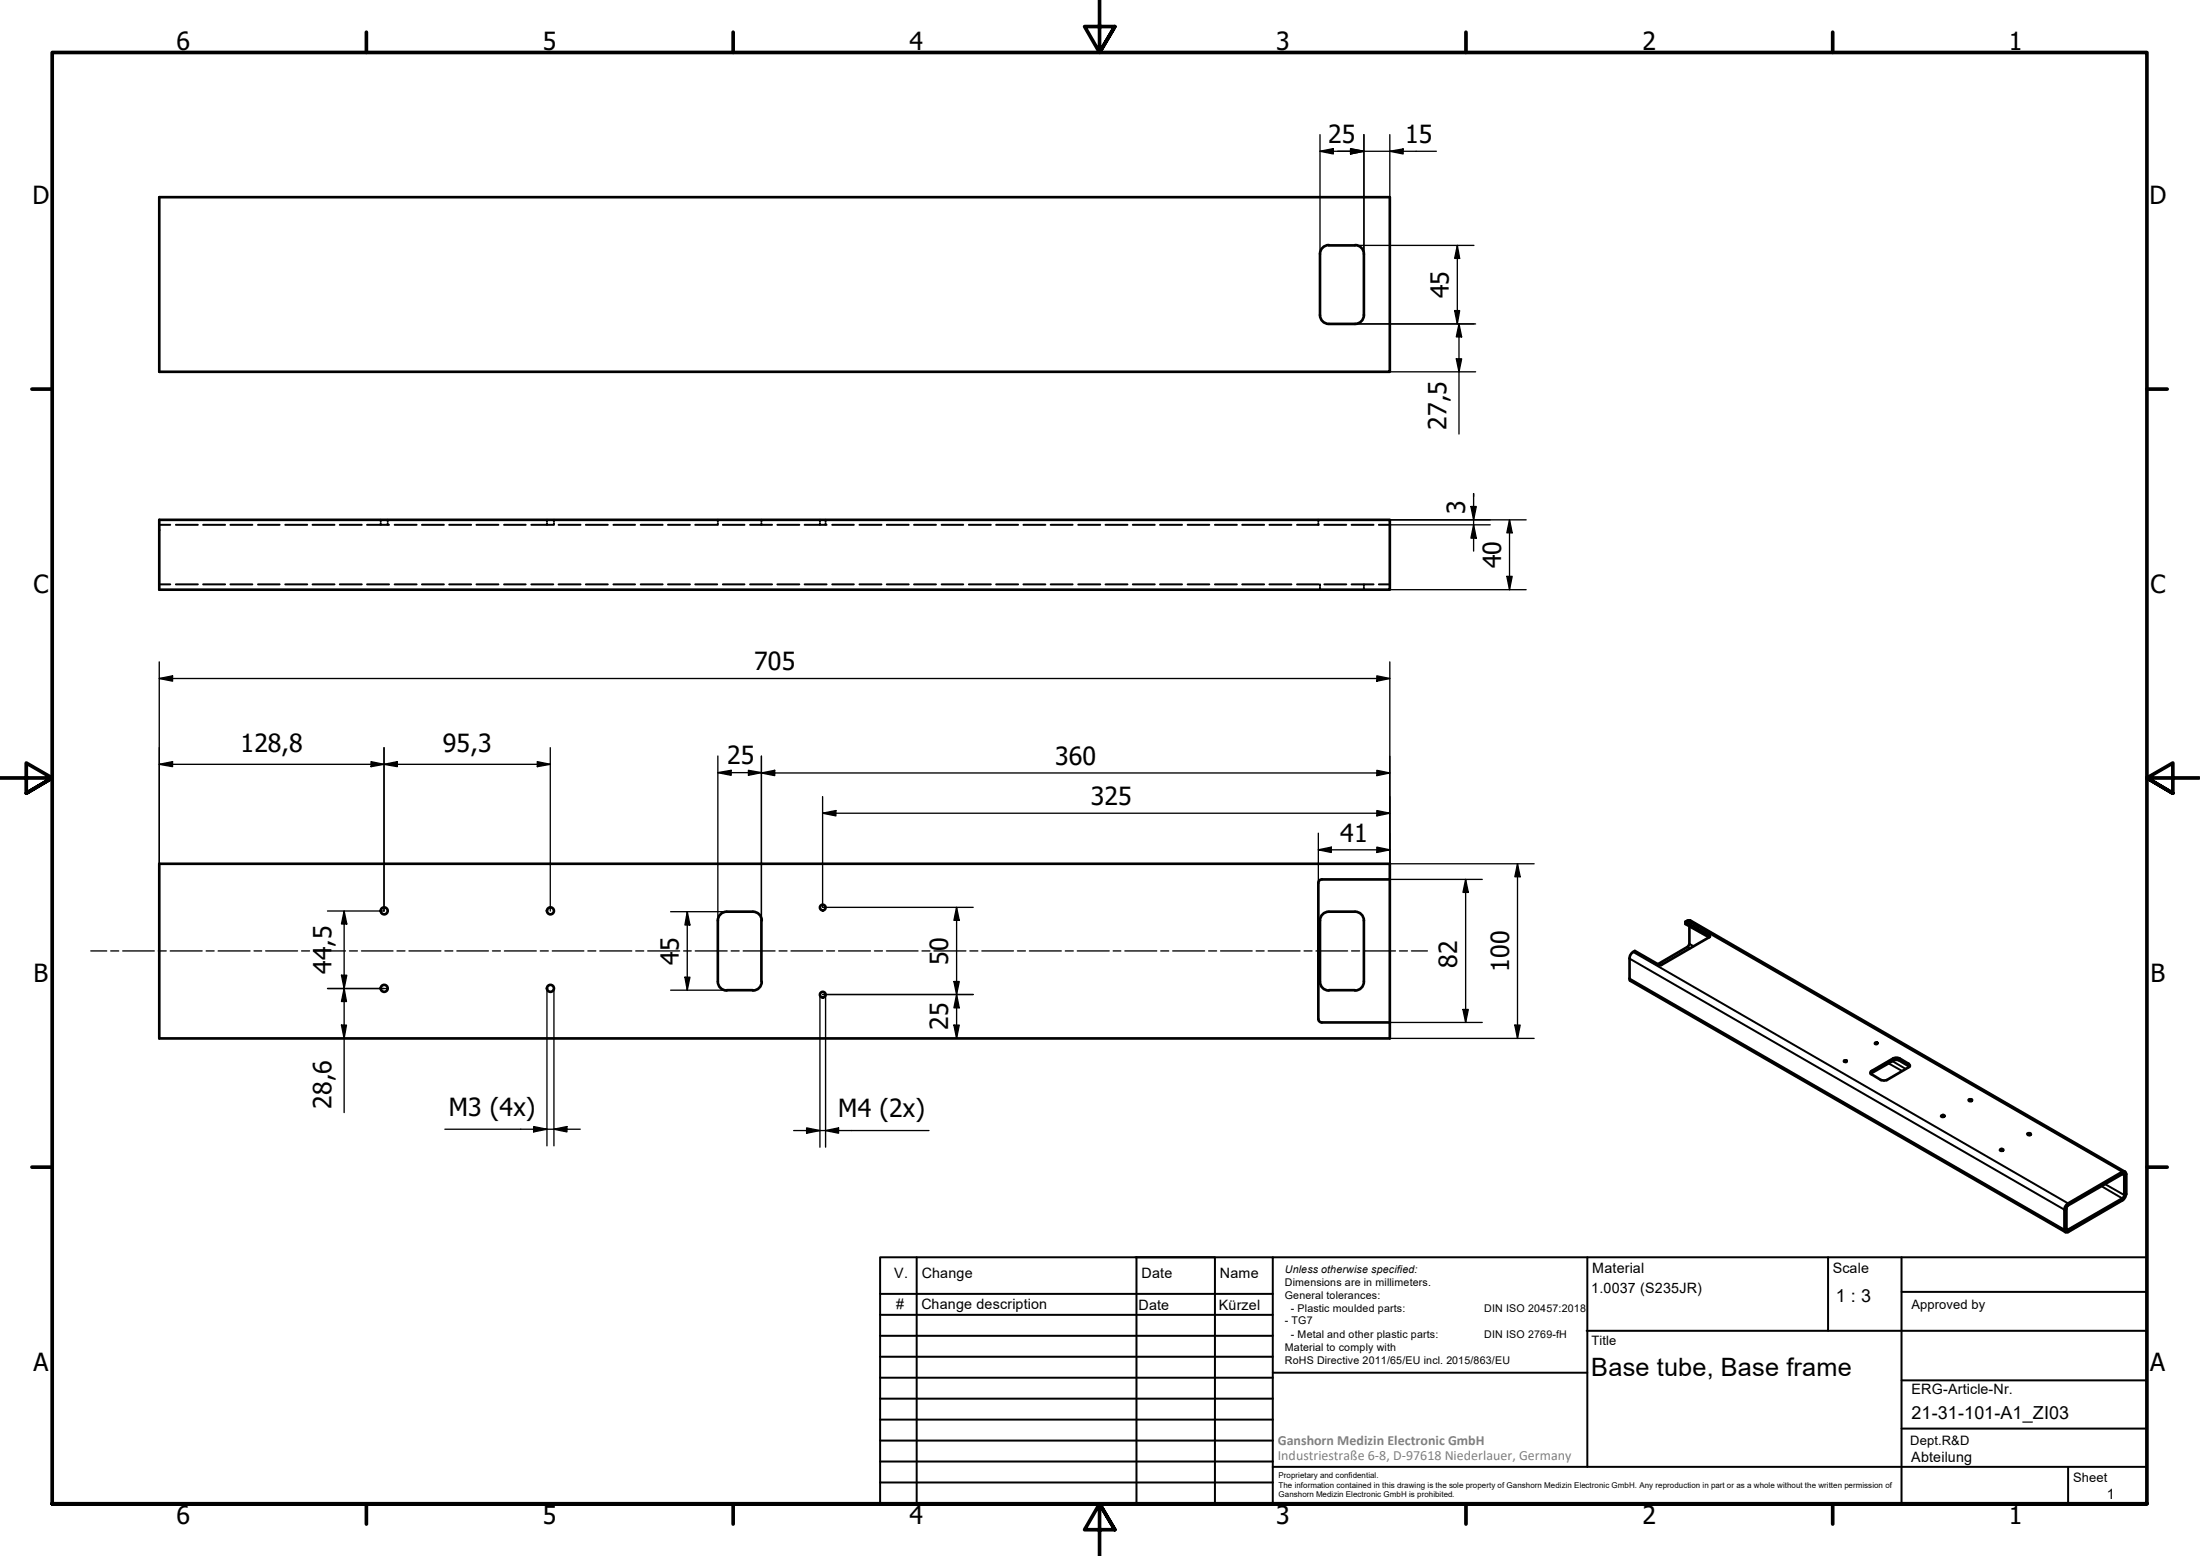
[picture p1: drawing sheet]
<svg xmlns="http://www.w3.org/2000/svg" width="420mm" height="297mm" viewBox="0 0 420 297" stroke-linecap="round" stroke-linejoin="round" font-family="sans-serif">
<!-- layer: Hidden (ISO) -->
<g fill="none" stroke="#000" stroke-width=".38">
<path d="M72.7 99.2v.4M72.7 99.9v.3M74 99.2v.4M74 99.9v.3M104.5 99.2v.4M104.5 99.9v.3M105.8 99.2v.4M105.8 99.9v.3M137.1 99.2v.4M137.1 99.9v.3M145.4 99.2v.4M145.4 99.9v.3"/>
<path d="M156.6 99.2v.4M156.6 99.9v.3M157.7 99.2v.4M157.7 99.9v.3M251.8 99.2v.4M251.8 99.9v.3M30.4 100.2h2.1M30.4 111.6h2.1M33.6 100.2h4.2M33.6 111.6h4.2M38.8 100.2h4.2M38.8 111.6h4.2"/>
<path d="M44 100.2h4.2M44 111.6h4.2M49.3 100.2h4.1M49.3 111.6h4.1M54.5 100.2h4.2M54.5 111.6h4.2M59.7 100.2h4.2M59.7 111.6h4.2M64.9 100.2h4.2M64.9 111.6h4.2M70.1 100.2h4.2M70.1 111.6h4.2"/>
<path d="M75.4 100.2h4.2M75.4 111.6h4.2M80.6 100.2h4.2M80.6 111.6h4.2M85.8 100.2h4.2M85.8 111.6h4.2M91 100.2h4.2M91 111.6h4.2M96.3 100.2h4.1M96.3 111.6h4.1M101.5 100.2h4.2M101.5 111.6h4.2"/>
<path d="M106.7 100.2h4.2M106.7 111.6h4.2M111.9 100.2h4.2M111.9 111.6h4.2M117.2 100.2h4.1M117.2 111.6h4.1M122.4 100.2h4.2M122.4 111.6h4.2M127.6 100.2h4.2M127.6 111.6h4.2M132.8 100.2h4.2M132.8 111.6h4.2"/>
<path d="M138 100.2h4.2M138 111.6h4.2M143.3 100.2h4.1M143.3 111.6h4.1M148.5 100.2h4.2M148.5 111.6h4.2M153.7 100.2h4.2M153.7 111.6h4.2M158.9 100.2h4.2M158.9 111.6h4.2M164.1 100.2h4.2M164.1 111.6h4.2"/>
<path d="M169.4 100.2h4.1M169.4 111.6h4.1M174.6 100.2h4.2M174.6 111.6h4.2M179.8 100.2h4.2M179.8 111.6h4.2M185 100.2h4.2M185 111.6h4.2M190.2 100.2h4.2M190.2 111.6h4.2M195.5 100.2h4.1M195.5 111.6h4.1"/>
<path d="M200.7 100.2h4.2M200.7 111.6h4.2M205.9 100.2h4.2M205.9 111.6h4.2M211.1 100.2h4.2M211.1 111.6h4.2M216.3 100.2h4.2M216.3 111.6h4.2M221.6 100.2h4.1M221.6 111.6h4.1M226.8 100.2h4.1M226.8 111.6h4.1"/>
<path d="M232 100.2h4.2M232 111.6h4.2M237.2 100.2h4.2M237.2 111.6h4.2M242.4 100.2h4.2M242.4 111.6h4.2M247.7 100.2h4.1M247.7 111.6h4.1M252.1 111.6v.3M252.1 112.2v.4M252.9 100.2h4.2M252.9 111.6h4.2"/>
<path d="M258.1 100.2h4.2M258.1 111.6h4.2M260.5 111.6v.3M260.5 112.2v.4M263.3 100.2h2.1M263.3 111.6h2.1"/>
</g>
<!-- layer: Visible (ISO) -->
<g fill="none" stroke="#000" stroke-width=".51">
<path d="M30.4 37.6h235v33.4h-235zM252.1 48.5v11.7M253.8 46.8a1.68 1.68 0 0 0-1.7 1.7M253.8 46.8h5M258.8 46.8a1.68 1.68 0 0 1 1.7 1.7M260.5 48.5v11.7M252.1 60.2a1.68 1.68 0 0 0 1.7 1.6M260.5 60.2a1.68 1.68 0 0 1-1.7 1.6h-5M30.4 99.2h235v13.4h-235zM30.4 164.9h235v33.3h-235zM143.8 174h-5a1.68 1.68 0 0 0-1.7 1.7v11.7M143.8 174a1.68 1.68 0 0 1 1.7 1.7"/>
<path d="M145.4 175.7v11.7M251.8 168.6v25.9M252.4 167.9a.67 .67 0 0 0-.6 .6M252.5 167.9h12.9M253.8 174a1.68 1.68 0 0 0-1.7 1.7v11.7M253.8 174h5a1.68 1.68 0 0 1 1.7 1.7v11.7M321.9 175.9l4.6 2.7 .1 .2-9.4 5.5h-.3l-4.7-2.8a1.63 1.63 0 0 0-1 1.5l.1 4.2 83.2 48M322.6 176.8v3.4l-.2 .5-5.8 3.4M326.4 178.9l-4.5-2.5v-.5l.5-.2h.4l83 48M137.1 187.4a1.68 1.68 0 0 0 1.7 1.7M138.8 189h5M145.5 187.4a1.68 1.68 0 0 1-1.7 1.7"/>
<path d="M251.8 194.5a.67 .67 0 0 0 .6 .7M252.1 187.4a1.68 1.68 0 0 0 1.7 1.7M252.5 195.2h12.9M253.8 189h5M260.5 187.4a1.68 1.68 0 0 1-1.7 1.7M358.1 199.1l.2-.1 .3 .1a.26 .26 0 0 1-.3 .2 .26 .26 0 0 1-.2-.2zM352.2 202.4h.4l.1 .2a.26 .26 0 0 1-.3 .1 .26 .26 0 0 1-.2-.2zM357.3 204.5l4.6-2.6 .9 .1 1.9 1.3v.3l-.2 .2-4.3 2.4h-1l-1.9-1.2-.1-.2zM364.7 203.6l-2.1-1.2h-.8l-4.5 2.6M370.7 213a.33 .33 0 0 1 .4-.2 .33 .33 0 0 1 .2 .3l-.4 .1zM376 209.9h.6a.33 .33 0 0 1-.3 .3 .33 .33 0 0 1-.3-.2zM382 219.5a.29 .29 0 0 1 .3-.2 .29 .29 0 0 1 .2 .3l-.4 .1z"/>
<path d="M387.2 216.5a.41 .41 0 0 1 .7 .1l-.4 .1zM394.7 230l10.6-6.3h.6l.2 .4v3.9l-.5 .9-10.8 6.4-.4-.1-.1-.3v-4.2zM395 230.1l10.3-6h.3l.1 .1v4.1l-.1 .3-10.8 6.2-.1-.1v-4.1z"/>
<circle cx="73.4" cy="173.9" r=".67"/>
<circle cx="105.1" cy="173.9" r=".67"/>
<circle cx="157.1" cy="173.2" r=".54"/>
<circle cx="73.4" cy="188.7" r=".67"/>
<circle cx="105.1" cy="188.7" r=".67"/>
<circle cx="157.1" cy="189.9" r=".54"/>
</g>
<!-- layer: Visible Narrow (ISO) -->
<g fill="none" stroke="#000" stroke-width=".38">
<path d="M322.3 175.8l83 47.9M326.5 178.6v.3M311.2 183l83.1 47.9M311.2 186.8l83.1 47.9M311.9 181.7l83.1 48M322.3 180.8l.4 .3M322.6 180.2l.9 .4M357.4 204.5v.3M360.7 203l2.6 1.5M361.4 202.6l2.6 1.5M361.6 202v.5M362.8 202v.5"/>
<path d="M364.5 203.1v.4M394.7 234.6l.3 .1M401.3 226.4l4 2.4M402 226l3.7 2.1M405.3 224.1l.4 .2"/>
</g>
<!-- layer: Border (ISO) -->
<g fill="none" stroke="#000" stroke-width=".7">
<path d="M70 6.1v3.9M140 6.1v3.9M210 0v10l-2.9-4.9h5.8l-2.9 4.9 2.9-4.9M280 6.1v3.9M350 6.1v3.9M6.1 74.3h3.9M410 74.3h3.9M0 148.5h10l-5-2.8v5.7l5-2.9-5 2.9M420 148.5h-10l5-2.8v5.7l-5-2.9 5 2.9M6.1 222.8h3.9M410 222.8h3.9M10 287.1v-277.1h400v277.1h-400h400"/>
<path d="M70 287.1v3.8M140 287.1v3.8M212.9 292l-2.9-4.9 2.9 4.9h-5.8l2.9-4.9v9.9M280 287.1v3.8M350 287.1v3.8"/>
</g>
<!-- layer: TitleBlock -->
<g fill="none" stroke="#000" stroke-width=".38">
<path d="M168.1 251h75M168.1 247h75M168.1 255h75M168.1 259h75M175.1 240v47M216.9 240h15M217 240v47M232 240v47M243.1 240.1v46.9h-75v-47h241.9v47.1h-167M303 254h107M303.1 240v40M349.1 240v14"/>
<path d="M363.2 240v47.1M363.2 246.6h46.8M168.1 271h75M168.1 263h75M168.1 267h75M168.1 275h75M168.1 279h75M243.1 262.1h60M363.2 272.7h46.8M363.2 263.5h46.8M168.1 283h75M216.9 287h15"/>
<path d="M243.1 280h166.9M395 280.1v7"/>
</g>
<!-- layer: Sketch Geometry (ISO) -->
<g fill="none" stroke="#000" stroke-width=".25">
<path d="M17.3 181.5h3.1M21.1 181.5h1.6M23.4 181.5h6.1M30.2 181.5h1.5M32.5 181.5h6.1M39.4 181.5h1.5M41.7 181.5h6.1M48.5 181.5h1.5M50.7 181.5h6.1M57.6 181.5h1.5M59.9 181.5h6.1M66.7 181.5h1.6"/>
<path d="M69 181.5h6.1M75.8 181.5h1.5M78.1 181.5h6.1M85 181.5h1.5M87.2 181.5h6.1M94 181.5h1.6M96.3 181.5h6.1M103.2 181.5h1.5M105.5 181.5h6M112.3 181.5h1.5M114.6 181.5h6M121.4 181.5h1.5"/>
<path d="M123.7 181.5h6.1M130.6 181.5h1.4M132.8 181.5h6.1M139.6 181.5h1.6M141.9 181.5h6.1M148.8 181.5h1.5M151.1 181.5h6M157.9 181.5h1.5M160.1 181.5h6.1M167 181.5h1.5M169.3 181.5h6M176.1 181.5h1.5"/>
<path d="M178.4 181.5h6.1M185.2 181.5h1.6M187.5 181.5h6M194.3 181.5h1.5M196.6 181.5h6.1M203.5 181.5h1.5M205.7 181.5h6.1M212.6 181.5h1.5M214.8 181.5h6.1M221.7 181.5h1.5M224 181.5h6.1M230.8 181.5h1.5"/>
<path d="M233.1 181.5h6M239.9 181.5h1.5M242.2 181.5h6.1M249 181.5h1.6M251.3 181.5h6.1M258.1 181.5h1.6M260.4 181.5h6.1M267.3 181.5h1.5M269.6 181.5h3"/>
</g>
<!-- layer: Dimension (ISO) -->
<g fill="none" stroke="#000" stroke-width=".25">
<path d="M252.1 28.9l2.5-.5v1zM252.1 28.9h22.2M252.1 25.7v22.8M257.9 28.4l2.6 .5-2.6 .5zM260.5 25.7v22.8M265.4 28.9l2.6-.5v1zM265.4 25.7v14M258.8 46.8h22.7M277.8 59.3h1l-.5 2.5zM278.3 46.8l.5 2.5h-1zM278.3 46.8v15M258.8 61.8h23"/>
<path d="M265.4 71h16.4M278.1 68.5h1l-.5 2.5zM278.6 61.8l.5 2.5h-1zM278.6 61.8v21.1M265.4 99.2h26.1M280.9 96.7h1l-.5 2.5zM281.4 94.2v11M288.3 99.2l.5 2.5h-1zM288.3 99.2v13.4M265.4 112.6h26.1M265.4 100.2h19.2M281.4 100.2l.5 2.5h-1z"/>
<path d="M287.8 110h1l-.5 2.6zM30.4 129.5l2.6-.5v1zM30.4 129.5h235M30.4 126.4v40.5M263 129l2.4 .5-2.4 .5zM265.4 126.4v41.5h17.7M30.4 145.9l2.6-.5v1zM30.4 145.9h74.7M70.9 145.4l2.4 .5-2.4 .5zM73.3 145.9l2.6-.5v1zM73.3 142.7v31.2h-10.8M102.6 145.4l2.5 .5-2.5 .5z"/>
<path d="M105.1 142.7v31.2M137.1 147.5l2.5-.4v.9zM137.1 147.5h8.3M137.1 144.3v31.4M142.9 147.1l2.5 .4-2.5 .5zM145.4 147.6l2.6-.5v1zM145.4 147.6h120M145.4 144.3v31.4M157.1 155.2l2.5-.5v1.1zM157.1 155.2h108.3M157.1 152.1v21.1h28.8M251.8 159.1v9.5"/>
<path d="M263 154.7l2.4 .5-2.4 .6zM263 147.1l2.4 .5-2.4 .5zM65.7 173.9l.5 2.5h-1zM65.7 173.9v38.5M128.1 174h10.7M131.3 174l.5 2.6h-1zM131.3 174v15M182.7 173.2l.5 2.5h-1zM182.7 173.2v25M251.8 162.2l2.5-.5v1zM251.8 162.2h13.6M263 161.7l2.4 .5-2.4 .5z"/>
<path d="M265.4 164.9h27.6M279.9 167.9l.5 2.5h-1zM279.9 167.9v27.3M289.8 164.9l.5 2.5h-1zM289.8 164.9v33.3M62.5 188.7h11.5M65.2 186.2h1l-.5 2.5zM65.2 195.7h1l-.5 2.5zM65.7 188.7l.5 2.5h-1zM104.5 188.7v30M105.8 188.7v30M128.1 189h10.7"/>
<path d="M130.8 186.5h1l-.5 2.5zM156.6 189.9v29.1M157.1 189.9h28.8M157.7 189.9v29.1M182.2 195.7h1l-.5 2.5zM182.2 187.4h1l-.5 2.5zM182.7 189.9l.5 2.5h-1zM265.4 195.2h17.7M265.4 198.2h27.6M279.4 192.7h1l-.5 2.5zM289.3 195.7h1l-.5 2.5zM85 215.6h25.8"/>
<path d="M101.9 215.1l2.6 .5-2.6 .5zM105.8 215.6l2.5-.5v1zM151.6 215.8h25.8M154.1 215.3l2.5 .5-2.5 .5zM157.7 215.8l2.4-.5v1z"/>
</g>
<g fill="#000">
<path d="M252.1 28.9l2.5-.5v1zM257.9 28.4l2.6 .5-2.6 .5zM265.4 28.9l2.6-.5v1zM277.8 59.3h1l-.5 2.5zM278.3 46.8l.5 2.5h-1zM278.1 68.5h1l-.5 2.5zM278.6 61.8l.5 2.5h-1zM280.9 96.7h1l-.5 2.5zM281.4 100.2l.5 2.5h-1zM287.8 110h1l-.5 2.6zM288.3 99.2l.5 2.5h-1zM30.4 129.5l2.6-.5v1z"/>
<path d="M263 129l2.4 .5-2.4 .5zM30.4 145.9l2.6-.5v1zM70.9 145.4l2.4 .5-2.4 .5zM73.3 145.9l2.6-.5v1zM102.6 145.4l2.5 .5-2.5 .5zM137.1 147.5l2.5-.4v.9zM142.9 147.1l2.5 .4-2.5 .5zM145.4 147.6l2.6-.5v1zM157.1 155.2l2.5-.5v1.1zM263 154.7l2.4 .5-2.4 .6zM263 147.1l2.4 .5-2.4 .5zM65.7 173.9l.5 2.5h-1z"/>
<path d="M131.3 174l.5 2.6h-1zM182.7 173.2l.5 2.5h-1zM251.8 162.2l2.5-.5v1zM263 161.7l2.4 .5-2.4 .5zM279.9 167.9l.5 2.5h-1zM289.8 164.9l.5 2.5h-1zM65.2 186.2h1l-.5 2.5zM65.2 195.7h1l-.5 2.5zM65.7 188.7l.5 2.5h-1zM130.8 186.5h1l-.5 2.5zM182.2 195.7h1l-.5 2.5zM182.2 187.4h1l-.5 2.5z"/>
<path d="M182.7 189.9l.5 2.5h-1zM279.4 192.7h1l-.5 2.5zM289.3 195.7h1l-.5 2.5zM101.9 215.1l2.6 .5-2.6 .5zM105.8 215.6l2.5-.5v1zM154.1 215.3l2.5 .5-2.5 .5zM157.7 215.8l2.4-.5v1z"/>
</g>
<g font-size="4.8">
<text x="33.7" y="9.6">6</text>
<text x="103.7" y="9.6">5</text>
<text x="173.7" y="9.6">4</text>
<text x="243.7" y="9.6">3</text>
<text x="313.7" y="9.6">2</text>
<text x="383.7" y="9.6">1</text>
<text x="253.7" y="27.3">25</text>
<text x="268.4" y="27.3">15</text>
<text x="6.2" y="38.9">D</text>
<text x="410.5" y="38.9">D</text>
<text x="276.7" y="56.9" transform="rotate(-90 276.7 56.9)">45</text>
<text x="276.2" y="82.1" transform="rotate(-90 276.2 82.1)">27,5</text>
<text x="279.8" y="98.2" transform="rotate(-90 279.8 98.2)">3</text>
<text x="6.4" y="113.1">C</text>
<text x="286.7" y="108.5" transform="rotate(-90 286.7 108.5)">40</text>
<text x="410.7" y="113.1">C</text>
<text x="144" y="127.9">705</text>
<text x="45.9" y="143.5">128,8</text>
<text x="84.6" y="143.5">95,3</text>
<text x="138.9" y="145.9">25</text>
<text x="201.5" y="146">360</text>
<text x="208.3" y="153.7">325</text>
<text x="256" y="160.7">41</text>
<text x="63.3" y="186" transform="rotate(-90 63.3 186)">44</text>
<text x="63.3" y="180.7" transform="rotate(-90 63.3 180.7)">,5</text>
<text x="129.7" y="184.2" transform="rotate(-90 129.7 184.2)">4</text>
<text x="129.7" y="181.5" transform="rotate(-90 129.7 181.5)">5</text>
<text x="181.1" y="184.2" transform="rotate(-90 181.1 184.2)">5</text>
<text x="181.1" y="181.5" transform="rotate(-90 181.1 181.5)">0</text>
<text x="278.3" y="184.8" transform="rotate(-90 278.3 184.8)">82</text>
<text x="288.2" y="185.5" transform="rotate(-90 288.2 185.5)">100</text>
<text x="6.4" y="187.4">B</text>
<text x="410.7" y="187.4">B</text>
<text x="181.1" y="196.6" transform="rotate(-90 181.1 196.6)">25</text>
<text x="63.3" y="211.6" transform="rotate(-90 63.3 211.6)">28,6</text>
<text x="85.7" y="213.1">M3 (4x)</text>
<text x="160.1" y="213.3">M4 (2x)</text>
<text x="6.4" y="261.7">A</text>
<text x="303.9" y="262.7">Base tube, Base frame</text>
<text x="410.7" y="261.7">A</text>
<text x="33.7" y="290.9">6</text>
<text x="103.7" y="290.9">5</text>
<text x="173.7" y="290.9">4</text>
<text x="243.7" y="290.9">3</text>
<text x="313.7" y="290.9">2</text>
<text x="383.7" y="290.9">1</text>
</g>
<g font-size="3.4">
<text x="350.6" y="248.5">1 : 3</text>
<text x="365.1" y="270.9">21-31-101-A1_ZI03</text>
</g>
<g font-size="2.7">
<text x="170.8" y="244">V.</text>
<text x="176" y="244">Change</text>
<text x="218" y="244">Date</text>
<text x="233" y="244">Name</text>
<text x="304.1" y="243">Material</text>
<text x="350" y="243.1">Scale</text>
<text x="171.1" y="249.9">#</text>
<text x="176" y="249.9">Change description</text>
<text x="217.4" y="250">Date</text>
<text x="232.8" y="250">Kürzel</text>
<text x="303.9" y="246.8">1.0037 (S235JR)</text>
<text x="365.1" y="266.1">ERG-Article-Nr.</text>
<text x="365" y="279">Abteilung</text>
<text x="402.3" y="286.2">1</text>
</g>
<g font-size="2.7" fill="#808080">
<text x="244" y="275.8">Ganshorn Medizin Electronic GmbH</text>
<text x="244" y="278.7">Industriestraße 6-8, D-97618 Niederlauer, Germany</text>
</g>
<g font-size="2.5">
<text x="365.1" y="249.9">Approved by</text>
<text x="304" y="256.8">Title</text>
<text x="364.8" y="275.8">Dept.R&amp;D</text>
<text x="395.9" y="282.9">Sheet</text>
</g>
<g font-size="2">
<text x="245.4" y="242.9">Unless otherwise specified:</text>
<text x="245.4" y="245.4">Dimensions are in millimeters.</text>
<text x="245.4" y="247.9">General tolerances:</text>
<text x="246.5" y="250.4">- Plastic moulded parts:</text>
<text x="283.5" y="250.4">DIN ISO 20457:2018</text>
<text x="245.4" y="252.8">- TG7</text>
<text x="245.4" y="257.9">Material to comply with</text>
<text x="246.5" y="255.4">- Metal and other plastic parts:</text>
<text x="283.5" y="255.4">DIN ISO 2769-fH</text>
<text x="245.4" y="260.3">RoHS Directive 2011/65/EU incl. 2015/863/EU</text>
</g>
<g font-size="1.5">
<text x="244.2" y="282.2">Proprietary and confidential.</text>
<text x="244.2" y="284">The information contained in this drawing is the sole property of Ganshorn Medizin Electronic GmbH. Any reproduction in part or as a whole without the written permission of</text>
<text x="244.2" y="285.8">Ganshorn Medizin Electronic GmbH is prohibited.</text>
</g>
</svg>
